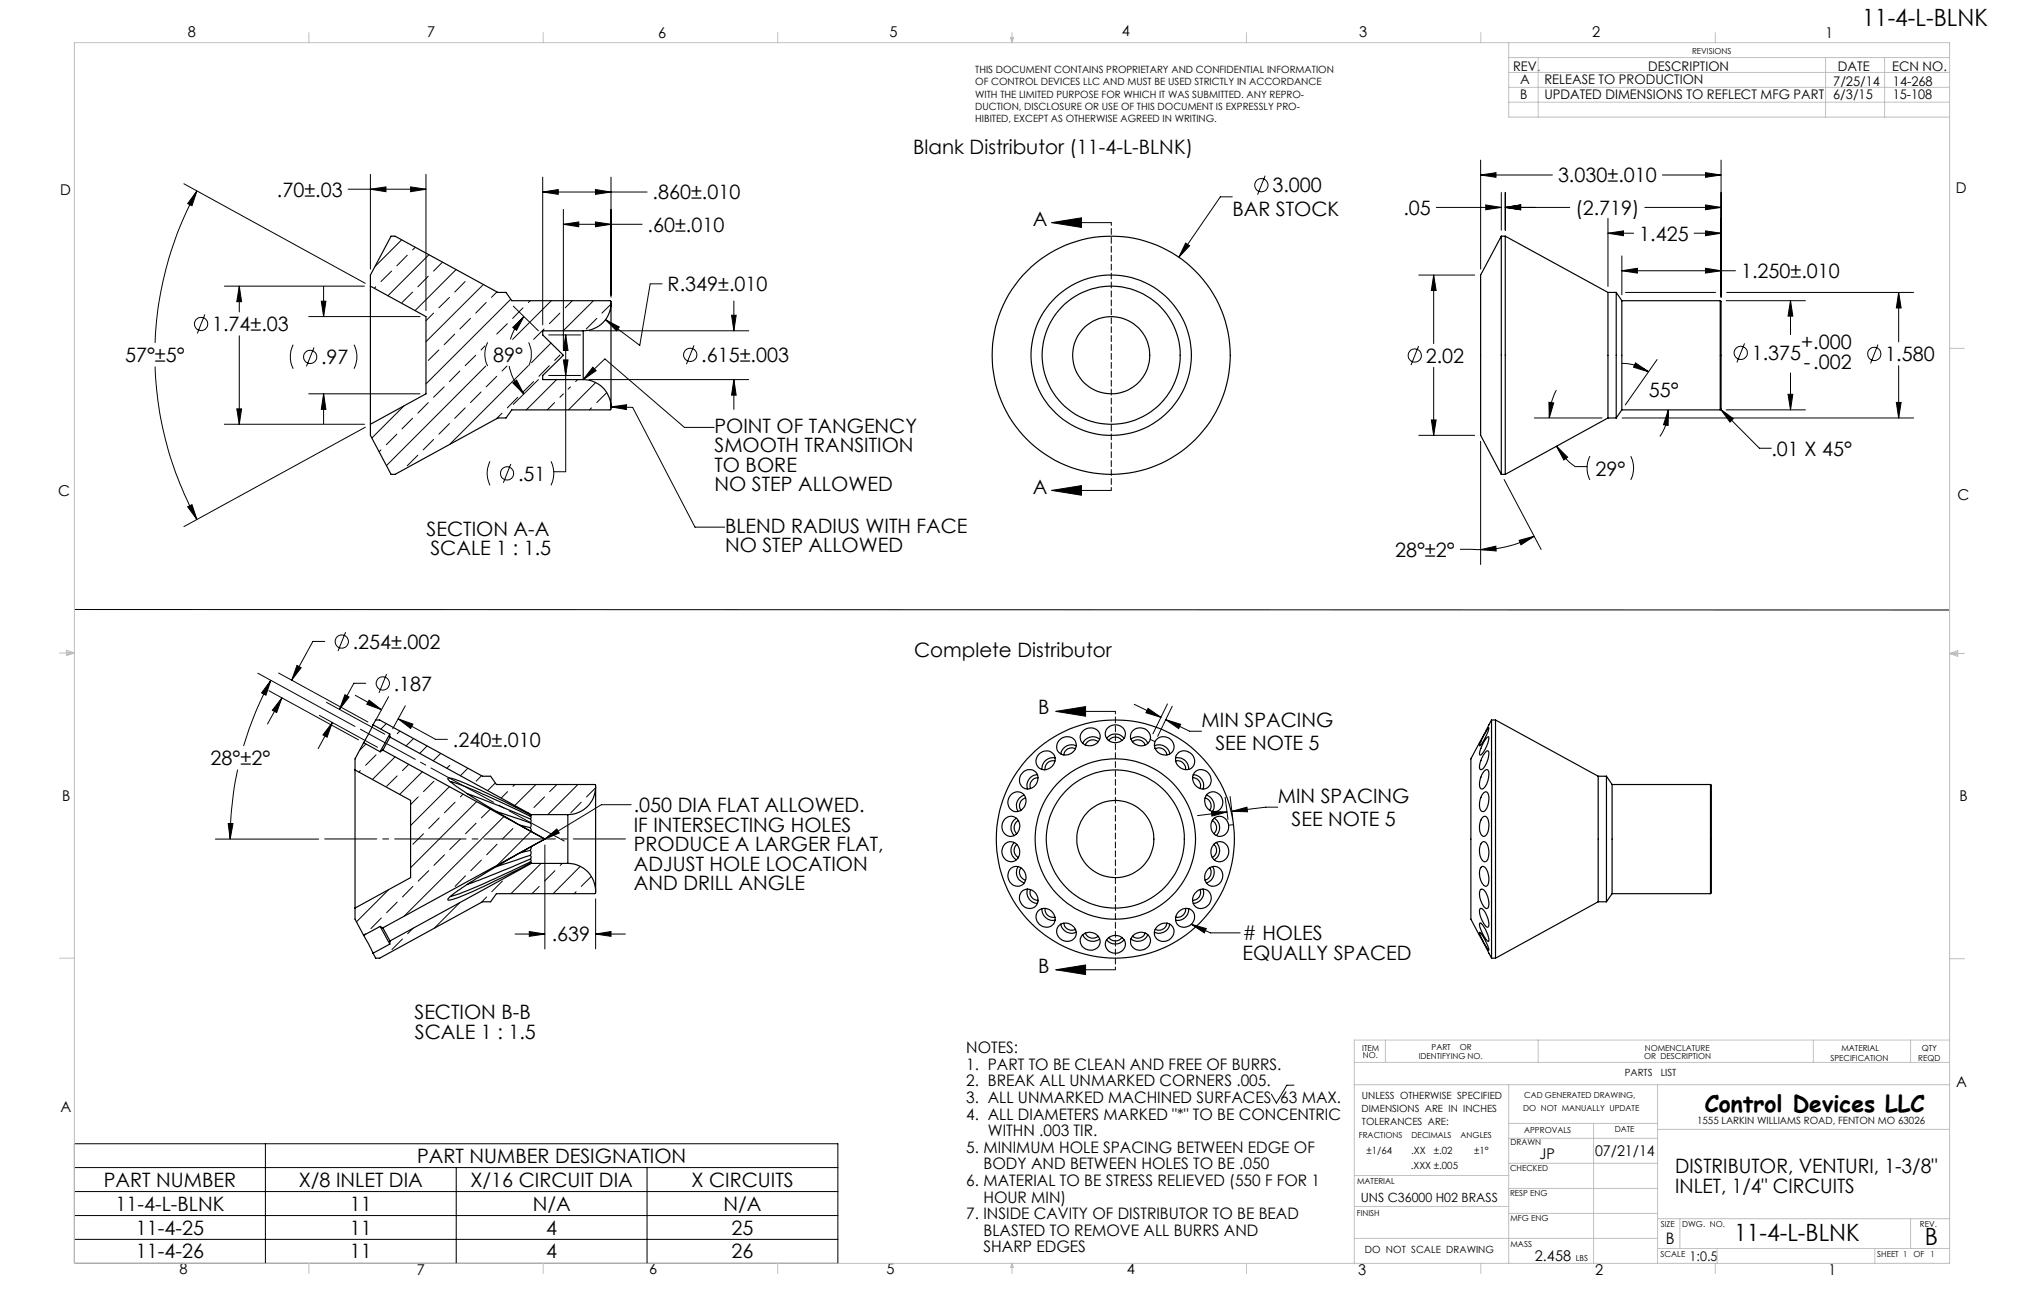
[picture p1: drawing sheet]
<svg xmlns="http://www.w3.org/2000/svg" width="432mm" height="279mm" viewBox="0 0 432 279" stroke-linecap="round" stroke-linejoin="round" font-family="sans-serif">
<g fill="none" stroke="#000" stroke-width=".21">
<path d="M39.2 39.2l38.7 21.2M79 37.2v20.2M87.6 39.9l3.3 .5-3.3 .5zM90.9 37.2v29.1M115.8 37.8v31.5M130.4 37.8v25.6M269.9 37.5l-1.6 4M315.9 37.3l3.3-.5v1zM315.9 34.1v23.3M315.9 37.3h15.3M354.6 37.3h12.6M363.9 36.8l3.3 .5-3.3 .5z"/>
<path d="M367.2 34.1v29.3M42 40.7l-1 3.2-1-.5zM42 40.7a73.3 73.3 0 0 0-8.9 32.4M74.3 40.4h16.6M79 40.4l3.3-.5v1zM83.5 57.8l-2.2 2.2M85.7 51.2l-5.7 5.6M86.9 54.4l-2.2 2.3M88.6 52.7l-.6 .6M91.4 58.9l-2.3 2.3M91.5 54.3l-8.7 8.8M94.4 55.9l-1.9 1.9"/>
<path d="M97.3 57.5l-8.8 8.8M115.8 41l3.3-.6v1.1zM115.8 41h22.2M120.2 47.8l3.3-.5v1.1zM120.2 44.7v29.8M120.2 47.8h16.8M127 47.3l3.4 .5-3.4 .6zM127 40.4l3.4 .6-3.4 .5zM224.4 47.5l6.3-1v2zM224.4 47.5h12.7M252.9 51.9l.9 .5-2.3 2.5zM262.9 42h-2.5l-8.9 12.9"/>
<path d="M302.7 58.7h11.9M305.9 58.7l.5 3.2h-1zM305.9 58.7v14.6M306.4 44.2h13.9M317 43.7l3.3 .5-3.3 .5zM320.3 41.1v8M321.1 44.2l3.3-.5v1zM321.1 41.1v8M321.1 44.2h13.8M343 49.7l3.4-.5v1.1zM343 46.6v14.5M343 49.7h5.5"/>
<path d="M346 57.7l3.3-.5v1zM346 54.6v8.3M346 57.7h24.2M350.9 44.2h16.3M361.4 49.7h5.8M363.9 57.2l3.3 .5-3.3 .5zM363.9 49.2l3.3 .5-3.3 .6zM363.9 43.7l3.3 .5-3.3 .5zM33.1 78.2a72.9 72.9 0 0 0 8.9 32.6M43.7 67.1l-1.6 4M47.9 61h29.9M51 61l.5 3.3h-1z"/>
<path d="M51 61v5.5M51 71.6v18.9M62.5 73.5a5.7 5.7 0 0 0 0 5.1M65.9 67.5h23.7M67 74.1l-1.6 4M68.5 64.2h1l-.5 3.3zM69 61.2v6.3M75.5 73.5a5.7 5.7 0 0 1 0 5.1M80.2 61.2l-.3 .3M88 62.3l-2.2 2.2M92.5 66.8l-1.6 1.6M93.6 74.6l-2.2 2.3"/>
<path d="M95.9 63.4l-2.3 2.3M97 71.3l-2.2 2.2M98.1 79.1l-2.2 2.3M99.2 60l-2.2 2.3M100.4 67.9l-2.3 2.3M101.5 75.8l-2.3 2.2M103.1 60.7l-12.2 12.2M103.4 73.8l-.8 .8M103.6 78.1l-21.2 21.2M103.7 64.5l-2.2 2.3M104 73l-.1 .3a5.5 5.5 0 0 0 .1 4.8M106 62.3l-1.2 1.1"/>
<path d="M108.2 78.1l-1.1 1M108.2 69l-2.2 2.3M108.6 78.1a11.7 11.7 0 0 0 3.2 5.9M109 63.8l-18.1 18.1M109.4 69.9l2.4-2.4-1.6 2.9zM109.5 65.3l5.4 5.3M111.6 65.7l-2.2 2.2M111.8 67.5a12 12 0 0 0-2.9 4.9M112.6 78.1l-16.6 16.7M112.8 73a5.9 5.9 0 0 1 0 5.1M113.1 64.1l-.4 .4M116.1 70.2l-2.3 2.2"/>
<path d="M117.1 71.4h6.8M117.2 78l-2.2 2.3M117.5 73.2l-4.1 4.2M117.6 64.1l-8.2 8.3M119.5 66.8l-2.3 2.2M119.5 75.7l-1.2 1.2M120.2 76.8h1l-.5 3.3zM120.7 71.4l.5 3.4h-1zM120.7 71.4v29.2h-2.6M122.1 64.1l-1.5 1.6M125.7 70.6h34M126.5 78.3l.7 .8-2.8 1.9z"/>
<path d="M126.6 64.1l-6.4 6.5M127.3 67.9l-2.2 2.3M129.2 68.2l2.9 1.5-.6 .9zM130.4 64.9l-2 1.9M141.3 60.5h-2.6l-2.2 13.2-7.3-5.5M148.1 73.7l-1.7 4M156.1 67.2h1l-.5 3.4zM156.6 64.2v6.4M302.6 73.8l-1.6 4.1M305.9 78.4v14.5M346 77.5a9.8 9.8 0 0 1 5.7 1.8M346.8 62.4h19.2"/>
<path d="M348.9 77.4l2.8 1.9-3.2-1zM353.5 76.7l-6.8 9.7M368.3 64.1h16.9M368.4 62.4h39.8M372.2 73.2l-1.6 4.1M382 64.1l.5 3.3h-1zM382 64.1v7.3M382 79.6v7.8M400.6 73.5l-1.5 4M405.1 62.4l.5 3.3h-1zM405.1 62.4v10.5M405.1 78v11.1"/>
<path d="M47.9 90.5h29.9M50.5 87.2h1l-.5 3.3zM65.9 84h23.7M69 84l.5 3.3h-1zM69 84v6.3M77.9 91.1l-38.7 21.2M81.3 96l-.4 .3M84.7 92.6l-2.3 2.3M86.2 86.6l-6.9 6.8M88 89.2l-2.2 2.3M89.1 97.1l-2.2 2.2M91.4 85.9l-2.3 2.2"/>
<path d="M92.5 93.7l-2.2 2.3M94.8 82.5l-2.3 2.2M95.9 90.3l-2.3 2.3M99.2 87l-2.2 2.2M102.6 83.6l-2.2 2.3M104.5 98.4l-.1 .3a5.7 5.7 0 0 0 .1 4.8M106 80.3l-2.3 2.2M107.1 88.1l-1.2 1.2M109 99l-1.6 4M109.4 81.7l.8-.6 1.6 2.9zM110.5 84.7l-2.3 2.3M113.8 81.4l-2.2 2.2"/>
<path d="M114.9 81l-5.4 5.3M117.1 80.1h6.8M117.5 98.4l.2 .3a5.7 5.7 0 0 1-.2 4.8M118.3 85.9l-1.5 1.5M118.7 81l-6.4 6.4M120.2 84l-.7 .7M121.7 82.5l-.5 .5M123.2 81l-.4 .4M124.4 81l4.6-4.4 17 14.6h6.4M125.7 81h34M126.2 87l-.4 .4M127.1 81.6l-5.8 5.8"/>
<path d="M129.4 83.7l-2.1 2.2M130.4 86.8l4.6 .1 13.3 25.5h6.3M130.4 86.8l3.3-.5-.1 1zM156.6 81l.5 3.3h-1zM156.6 81v6.3M302.7 92.9h11.9M305.4 89.6h1l-.5 3.3zM315.9 94.1v26.3M327.3 89.1h14.5M330.4 85.8l1.1 .1-1 3.2zM332 83.2l-.2 .5a12.5 12.5 0 0 0-1.3 5.4M332.1 95.1l2.3 2.4-.8 .6z"/>
<path d="M332.1 95.1a12.6 12.6 0 0 0 4 4.4h2.5M339.2 97.3a5.6 5.6 0 0 0 0 5M346.1 89.1h62.1M347.9 97.3l.2 .3a5.5 5.5 0 0 1-.2 4.7M355.9 87.4v3.3l-1-.1zM355.9 87.4a9.8 9.8 0 0 1-1.8 5.7M367.1 87.3l2.7 2-.7 .7zM367.1 87.3l8.3 8.3h2.5M368.3 87.4h16.9M381.5 84.1h1l-.5 3.3zM404.6 85.8h1l-.5 3.3zM40 108.1l1-.5 1 3.2z"/>
<path d="M224.4 104.6l6.3-1v2zM224.4 104.6h12.7M311.5 117.2h4.4M315.9 117.2l3.2-.7 .1 1zM320.9 102.3l7.9 14.9M324.1 115.3l3.2-.9-2.8 1.8zM327.3 114.4a24.4 24.4 0 0 1-11.4 2.8M15.9 130l400 .1M69.3 136.8h-2.6l-4.5 8.3M73.7 134.8l-1.6 4.1M55 143.6l20.7 11.3M57.4 147.3l19.1 10.5"/>
<path d="M57.8 145.1l-1.1 3.2-.9-.5zM57.8 145.1a71.6 71.6 0 0 0-5.8 14M59.4 143.5l19.1 10.5M60.1 148.8l-1.1 3.2-.9-.5zM60.1 148.8l-3 5.6M63.4 141.9l.8 .5-2 2.7zM68.1 152.6l12.4 6.8M69.6 149.8l12.5 6.8M70.9 154.1l-1.1 3.1-.9-.5zM70.9 154.1l-3 5.6M73.6 148.2l.9 .5-2.1 2.6zM75.8 148.3l5.6 3.1"/>
<path d="M78 145.7h-2.5l-3.1 5.6M78.1 158.7l-1.4 1.3M78.7 149.3l2.7 2.1-3.2-1.2zM82.4 154.3l-1.2 1.2M82.5 143.8l-1.6 4M82.9 148.6l-2.7 4.9M84.9 153.3l3.2 1.1-.5 1zM84.9 153.3l8 4.4h2.6M85.3 155.9l-.6 .6M86.5 150.5l-2.7 4.9M88.2 157.5l-1.6 1.6M91.1 159.1l-1.6 1.6"/>
<path d="M225.2 151.7h12.7M225.2 151.7l6.4-1v2.1zM242 150.2l5.7 2.8M244.9 151.1l2.8 1.9-3.2-1zM245.4 157.7l1 .5M248.7 153.5l3.2 1-.4 .9zM248.7 153.5l5.1 2.5h2.5M249.1 150.1l-3.1 6.4M250.1 150.6l-3.1 6.5M45.9 179h22.1M48.7 175.6h1l-.6 3.4zM50.7 164.1a74.8 74.8 0 0 0-1.6 14.9"/>
<path d="M76.9 164.4l-.3 .3M80.2 161l-2.2 2.2M84.3 161.4l-4.9 4.9M84.7 165.5l-2.2 2.2M87.2 163l-1.3 1.4M89.2 170l-1.6 1.6M90.1 164.6l-4.8 4.8M90.3 177.8l-2.2 2.3M92.6 166.6l-2.3 2.2M93.7 174.4l-2.2 2.3M94 160.7l-1.6 1.6M95.9 167.8l-8.3 8.3"/>
<path d="M96 163.2l-.7 .7M97.1 171.1l-2.3 2.3M98.2 179l-2.2 2.2M98.8 169.4l-.6 .6M99.8 163.9l-1.6 1.6M101.6 175.6l-2.3 2.2M101.7 171l-14.1 14.1M102.7 165.5l-1.1 1.1M104.6 172.6l-1.9 1.8M105.7 167l-1.7 1.6M107.5 174.2l-21.3 21.2M108.3 168.8l-1.4 1.4"/>
<path d="M109.4 176.7l-2.2 2.3M109.9 167.3l-.5 .4M112.8 173.4h-.1M113.3 177.3l-7.2 7.2M114.3 167.3l-4.5 4.5M116.2 170l-2.3 2.2M116.2 178.9l-.1 .1M116.2 179l2.6-2.2 .5 .9zM118.8 167.3l-1.5 1.5M123.3 167.3l-6.4 6.4M124 171.1l-2.2 2.3M127 168.1l-1.9 1.9"/>
<path d="M134.7 171.6h-6.4l-12.1 7.4M258.4 173.1l3.4 .1-3.2 .9zM261.4 170l.6 4.8M261.8 173.2l-6.3 .8M262.4 169.9l.6 4.7M262.8 173l3.2-.8 .1 .9zM263.2 175.9l-1.1 .1M272.6 172.2h-2.5l-7.3 .8M78 199.1l-.3 .3M81.4 195.8l-2.3 2.2M82.9 189.8l-6.8 6.8M84.7 192.4l-2.2 2.3"/>
<path d="M88.1 189.1l-2.2 2.2M88.2 197.9l-1.2 1.2M91.5 185.7l-2.3 2.2M94.8 182.3l-2.2 2.3M98.1 192.5l-5.4 5.4M99.3 186.8l-2.2 2.3M102.7 183.4l-2.3 2.3M103.8 191.3l-1.2 1.2M106 180.1l-2.2 2.2M107.2 187.9l-2.3 2.3M109.9 199.2h6.3M112.9 198.7l3.3 .5-3.3 .5z"/>
<path d="M115 189.1l-1.5 1.5M115.4 184.1l-6.4 6.5M116.2 180.2v22.2M118.4 185.7l-2.2 2.2M119.9 184.1l-.4 .5M122.9 190.2l-.4 .4M123.8 184.8l-5.8 5.8M126.2 186.9l-2.2 2.2M127.1 199.2l3.3-.5v1zM127.1 191.7v10.7M127.1 199.2h6.3M254.1 197.1l4.1 1.9h6.4"/>
<path d="M254.1 197.1l3.3 .9-.5 1zM85.9 200.3l-2.3 2.2M225.2 206.8h12.7M225.2 206.8l6.4-1v2.1zM276 231.5h-1.5l-2.2 3.8-1.1-1.9M15.9 243.9h162.9v25.6h-162.9zM15.9 249h162.9M15.9 254.1h162.9M15.9 259.3h162.9M56.6 243.9v25.6M97.3 249v20.5M138 249v20.5"/>
<path d="M15.9 264.3h162.9"/>
<circle cx="269.1" cy="39.5" r="1.42"/>
<circle cx="42.9" cy="69.1" r="1.42"/>
<circle cx="66.2" cy="76.1" r="1.42"/>
<circle cx="147.3" cy="75.7" r="1.41"/>
<circle cx="301.8" cy="75.8" r="1.41"/>
<circle cx="371.4" cy="75.3" r="1.41"/>
<circle cx="399.9" cy="75.5" r="1.42"/>
<circle cx="108.2" cy="101" r="1.4"/>
<circle cx="72.9" cy="136.8" r="1.42"/>
<circle cx="81.7" cy="145.8" r="1.42"/>
</g>
<path d="M237.1 47.5v57.1M238 151.7v55.1" fill="none" stroke="#000" stroke-width=".21" stroke-dasharray="1.3 .6" stroke-dashoffset=".7"/>
<path d="M120.4 179.4l-43.5-23.9" fill="none" stroke="#000" stroke-width=".21" stroke-dasharray="15.2 1.3 1.3 1.3" stroke-dashoffset="1.9"/>
<path d="M133.4 178.9h-64.1" fill="none" stroke="#000" stroke-width=".21" stroke-dasharray="15.2 1.3 1.3 1.3" stroke-dashoffset="4.1"/>
<g fill="none" stroke="#c0c0c0" stroke-width=".21">
<path d="M15.9 9.1h400v260.4h-400zM65.9 6.9v2.2M115.9 6.9v2.2M165.9 6.9v2.2M215.6 8h.6l-.3 1.1zM215.7 8l.2 1.1M215.9 6.9v2.2M216 8l-.1 1.1M265.9 6.9v2.2M315.9 6.9v2.2M321.9 9.1v15.9h94M321.9 15.5h94"/>
<path d="M321.9 18.6h94M321.9 12.3h94M328.2 12.3v12.7M365.9 6.9v2.2M389.5 12.3v12.7M402.1 12.3v12.7M321.9 21.8h94M415.9 74.3h3.2M12.7 139.3h3.2M14.2 139.1l1.7 .2M14.2 138.7l1.7 .6-1.7 .5zM15.9 139.3l-1.7 .3"/>
<path d="M415.9 139.4h3.2M415.9 139.4l1.8-.6v1.2zM415.9 139.4l1.8 .3M417.7 139.2l-1.8 .2M12.7 204.4h3.2M415.9 204.5h3.2M288.9 231.4h127M288.9 226.6h127M295.6 221.8v4.8M321.9 231.4v38.1M321.9 239.6h31.7M328.2 221.8v4.8"/>
<path d="M340 239.6v29.9M353.6 231.4v38.1M386.9 221.8v4.8M407.6 221.8v4.8M415.9 221.8h-127v47.7M288.9 257.3h33M288.9 250.7h33M321.9 258.8h31.7M321.9 253.5h31.7M321.9 248.1h31.7M321.9 242.8h31.7M353.6 259.9h62.3"/>
<path d="M353.6 240.9h62.3M358.4 259.9v6.4M407.6 259.9v6.4M65.9 269.5v2.1M115.9 269.5v2.1M165.9 269.5v2.1M215.9 269.5v2.1M215.9 269.5l.3 .8h-.6zM265.9 269.5v2.1M288.9 264.1h64.7M315.9 269.5v2.1M353.6 266.3h62.3"/>
<path d="M365.9 269.5v2.1M366.3 266.3v3.2M400 266.3v3.2"/>
</g>
<g fill="#000">
<path d="M224.4 47.5l6.3-1v2zM224.4 104.6l6.3-1v2zM225.2 151.7l6.4-1v2.1zM225.2 206.8l6.4-1v2.1z"/>
<path d="M252.9 51.9l-1.4 3 2.3-2.5zM315.9 37.3l3.3-.5v1zM363.9 36.8l3.3 .5-3.3 .5zM305.9 58.7l.5 3.2h-1zM305.4 89.6h1l-.5 3.3zM315.9 117.2l3.2-.7 .1 1zM324.1 115.3l3.2-.9-2.8 1.8zM330.4 85.8l1.1 .1-1 3.2zM332.1 95.1l2.3 2.4-.8 .6zM346 57.7l3.3-.5v1zM363.9 57.2l3.3 .5-3.3 .5zM343 49.7l3.4-.5v1.1zM363.9 49.2l3.3 .5-3.3 .6zM382 64.1l.5 3.3h-1zM381.5 84.1h1l-.5 3.3zM405.1 62.4l.5 3.3h-1zM404.6 85.8h1l-.5 3.3zM321.1 44.2l3.3-.5v1zM317 43.7l3.3 .5-3.3 .5zM367.1 87.3l2.7 2-.7 .7zM363.9 43.7l3.3 .5-3.3 .5zM321.1 44.2l3.3-.5v1zM355.9 87.4v3.3l-1-.1zM348.9 77.4l2.8 1.9-3.2-1zM120.2 47.8l3.3-.5v1.1zM127 47.3l3.4 .5-3.4 .6zM156.1 67.2h1l-.5 3.4zM156.6 81l.5 3.3h-1zM120.2 76.8h1l-.5 3.3zM120.7 71.4l.5 3.4h-1zM115.8 41l3.3-.6v1.1zM127 40.4l3.4 .6-3.4 .5zM42 40.7l-1 3.2-1-.5zM40 108.1l1-.5 1 3.2zM51 61l.5 3.3h-1zM50.5 87.2h1l-.5 3.3zM79 40.4l3.3-.5v1zM87.6 39.9l3.3 .5-3.3 .5zM68.5 64.2h1l-.5 3.3zM69 84l.5 3.3h-1zM109.4 69.9l2.4-2.4-1.6 2.9zM109.4 81.7l.8-.6 1.6 2.9zM57.8 145.1l-1.1 3.2-.9-.5zM48.7 175.6h1l-.6 3.4zM112.9 198.7l3.3 .5-3.3 .5zM127.1 199.2l3.3-.5v1zM60.1 148.8l-1.1 3.2-.9-.5zM63.4 141.9l.8 .5-2 2.7zM84.9 153.3l3.2 1.1-.5 1zM78.7 149.3l2.7 2.1-3.2-1.2zM73.6 148.2l.9 .5-2.1 2.6zM70.9 154.1l-1.1 3.1-.9-.5z"/>
<path d="M244.9 151.1l2.8 1.9-3.2-1zM248.7 153.5l3.2 1-.4 .9zM262.8 173l3.2-.8 .1 .9zM258.4 173.1l3.4 .1-3.2 .9z"/>
<path d="M254.1 197.1l3.3 .9-.5 1zM129.2 68.2l2.9 1.5-.6 .9zM126.5 78.3l.7 .8-2.8 1.9zM130.4 86.8l3.3-.5-.1 1zM116.2 179l2.6-2.2 .5 .9z"/>
</g>
<g fill="none" stroke="#000" stroke-width=".25">
<path d="M320.3 50.4v50.8M320.3 50.4l-4.4 8.3v34.2l4.4 8.3M320.3 50.4h.8M321.1 50.4v50.8M321.1 50.4l21.9 12M79 61v29.5M79 61v-2.3l4.4-8.3h.9l21.9 12h1.7l1.3 1.7h21l.2 .2v.4M79 61l11.9 6.5v16.5l-11.9 6.5M124.4 70.6v10.4M124.4 70.6h-8.6v.8l4.4 4.4-4.4 4.3v.9h8.6M130.4 64.7a5.9 5.9 0 0 1-6 5.9M130.4 64.7v22.2"/>
<path d="M343 62.4v26.7M343 62.4h1.8M344.8 62.4v26.7M344.8 62.4l1.2 1.7M346 64.1v23.3M346 64.1h21M367 64.1v23.3M367 64.1a1.59 1.59 0 0 1 .2 1.4v21.7l-.2 .2M124.4 81a5.9 5.9 0 0 1 6 5.9M130.4 86.9v.3l-.2 .2h-21l-1.3 1.7h-1.7l-21.9 12.1h-.9l-4.4-8.3v-2.4M343 89.1l-21.9 12.1M343 89.1h1.8"/>
<path d="M346 87.4l-1.2 1.7M346 87.4h21M320.3 101.2h.8M77.6 158.4l-1.9 3.5v2.3M77.6 158.4l3.5 1.9M79.6 154.6l-2 3.8M79.6 154.6l.6-1h.8l21.9 12h1.8l1.2 1.7h21l.2 .2v.4M79.6 154.6l3.5 2M81.7 160l34.5 19M81.7 160l-.6 .3M83.1 156.6l-2 3.7M83.1 156.6l.1 .6"/>
<path d="M83.2 157.2l-1.5 2.8M83.2 157.2l30.1 16.5M226.1 157.8a1.97 1.97 0 0 1 2.3-.6 1.97 1.97 0 0 1 1.2 2.1 2.2 2.2 0 0 1-1.8 1.7 2.2 2.2 0 0 1-2.3-1.1v-1.3zM229.4 159.7a1.69 1.69 0 0 0-2.5 1.3M229.6 159.1a2.34 2.34 0 0 0-3.3 1.7M231.2 155.8a2.05 2.05 0 0 1 2.4-.4 2.05 2.05 0 0 1 1 2.2 2.19 2.19 0 0 1-2.1 1.5 2.19 2.19 0 0 1-2-1.6l.1-.9zM234.3 158.2a1.68 1.68 0 0 0-2.7 .7M234.6 157.7a2.3 2.3 0 0 0-3.6 .9M236.1 157.5a2.32 2.32 0 0 1 3.7 0M236.4 155.2a2.13 2.13 0 0 1 2.5-.4 2.13 2.13 0 0 1 1.1 2.3 2.2 2.2 0 0 1-2.4 1.3 2.2 2.2 0 0 1-1.8-2l.2-.7zM236.5 157.9a1.68 1.68 0 0 1 2.8 0M241.3 157.7a2.31 2.31 0 0 1 3.6 .8"/>
<path d="M241.6 155.9a2.19 2.19 0 0 1 2.7-.4 2.19 2.19 0 0 1 1 2.5 2.19 2.19 0 0 1-2.6 .9 2.19 2.19 0 0 1-1.4-2.4zM241.6 158.2a1.69 1.69 0 0 1 2.7 .7M246.3 159.1a2.32 2.32 0 0 1 3.3 1.7M246.5 159.7a1.73 1.73 0 0 1 2.5 1.3M246.8 157.7a2.16 2.16 0 0 1 2.8-.1 2.16 2.16 0 0 1 .5 2.7 2.17 2.17 0 0 1-2.8 .4 2.17 2.17 0 0 1-.7-2.8zM317.2 157.3l.3-.2a4.8 4.8 0 0 1-1.3 3.7l-.4 .2a1.1 1.1 0 0 1 .1-1.4l.5-1.1zM317.5 155.3l.1-.1a8.4 8.4 0 0 1-1.9 3.9 11.8 11.8 0 0 1 1.8-3.8zM318.2 153.6v50.8M318.2 153.6l-4.4 8.3v34.1l4.4 8.4M318.2 153.6h.9M319.1 153.6v50.8M319.1 153.6l21.9 12"/>
<path d="M75.7 164.2v29.5M75.7 164.2l11.9 6.5v16.5l-11.9 6.5M96.1 166.7a74.5 74.5 0 0 1 12.1 5l4.9 2.4M99.6 169.3l5.9 2.2 7.6 3.2M105.8 173l7.3 2.5M110.9 176l2.2 .5M113.1 176.5l.2 .4v.4M113.1 175.5a.72 .72 0 0 1 0 1M113.1 174.7a.54 .54 0 0 1 0 .8M113.1 174.1l.2 .1-.2 .5M113.1 173.8h.2l-.2 .3M113.1 173.8l-7.6-3.8a47.6 47.6 0 0 0-9.7-4.1h-.2a1.44 1.44 0 0 0 .9 1.2 195.2 195.2 0 0 0 19.7 11.9"/>
<path d="M113.3 173.7l-.2 .1M113.3 173.7h7.8M116.2 179l-9.8 5.5a70.5 70.5 0 0 0-10.7 7.1l-.2 .3a6.6 6.6 0 0 0 3.6-1l4-1.8 10-5M116.2 179l-34.5 18.9M121.1 173.7v10.5M127.1 167.9v22.2M127.1 167.9a5.9 5.9 0 0 1-6 5.8M214.4 174.7a1.94 1.94 0 0 1 2.5-.1 1.94 1.94 0 0 1 .5 2.4 1.9 1.9 0 0 1-2.4 1.3 1.9 1.9 0 0 1-1.2-2.4zM214.5 179.9a1.96 1.96 0 0 1 2.2 0 1.96 1.96 0 0 1 .8 2.1 1.91 1.91 0 0 1-2.2 1.7 1.91 1.91 0 0 1-1.6-2.3l.4-1zM215.6 169.6a1.91 1.91 0 0 1 2.6-.3 1.91 1.91 0 0 1 .5 2.6 1.93 1.93 0 0 1-2.8 .9 1.93 1.93 0 0 1-.5-2.9zM216.4 179.7a2.31 2.31 0 0 0 .5 3.7M216.9 174.5a2.33 2.33 0 0 0-.5 3.7"/>
<path d="M217.3 175a1.66 1.66 0 0 0-.4 2.8M218.4 164.5a1.88 1.88 0 0 1 2.5 .1 1.88 1.88 0 0 1 .2 2.5 1.93 1.93 0 0 1-2.8 .9 1.93 1.93 0 0 1-.4-2.9zM218.5 169.6a2.31 2.31 0 0 0-1.3 3.5M218.8 170.2a1.7 1.7 0 0 0-1 2.6M221.3 165.2a2.29 2.29 0 0 0-2.1 3.1M221.4 165.9a1.73 1.73 0 0 0-1.5 2.3M221.6 160.9a1.94 1.94 0 0 1 3-.2 1.94 1.94 0 0 1-.4 3 1.88 1.88 0 0 1-2.7-.1 1.88 1.88 0 0 1 .1-2.7zM225.1 162.3a1.68 1.68 0 0 0-2.1 1.8M225.1 161.6a2.33 2.33 0 0 0-2.8 2.5M250.8 161.6a2.33 2.33 0 0 1 2.8 2.5M250.8 162.3a1.67 1.67 0 0 1 2.1 1.8M251.3 160.6a2.15 2.15 0 0 1 2.9 .3 2.15 2.15 0 0 1 0 2.9 2.18 2.18 0 0 1-2.8-.4 2.18 2.18 0 0 1-.1-2.8z"/>
<path d="M254.4 165.9a1.69 1.69 0 0 1 1.6 2.3M254.6 165.2a2.33 2.33 0 0 1 2.1 3.1M255.1 164.5a2.12 2.12 0 0 1 3 .8 2.12 2.12 0 0 1-1 2.9 2.23 2.23 0 0 1-2.4-1.1 2.23 2.23 0 0 1 .4-2.6zM257.1 170.2a1.7 1.7 0 0 1 1 2.6M257.4 169.6a2.31 2.31 0 0 1 1.3 3.5M257.5 169.4a2.1 2.1 0 0 1 2.7 .1 2.1 2.1 0 0 1 .4 2.6 1.93 1.93 0 0 1-2.2 .9 1.93 1.93 0 0 1-1.4-1.9v-.7zM258.6 175a1.66 1.66 0 0 1 .4 2.8M259 174.6a1.94 1.94 0 0 1 2.2-.2 1.94 1.94 0 0 1 .9 2.1 1.87 1.87 0 0 1-1.8 1.9 1.87 1.87 0 0 1-1.9-1.8v-1.1zM259 174.5a2.3 2.3 0 0 1 .5 3.7M259 180a2.01 2.01 0 0 1 2.7 .3 2.01 2.01 0 0 1 0 2.7 1.86 1.86 0 0 1-2.2 .7 1.86 1.86 0 0 1-1.2-2.1l.2-.7zM259.5 179.7a2.28 2.28 0 0 1-.5 3.7M316.1 179.7a.76 .76 0 0 1 .8-.1 .76 .76 0 0 1 .5 .7 4 4 0 0 1-.2 3.3 .82 .82 0 0 1-1.3-.6 3.6 3.6 0 0 1 .2-3.3z"/>
<path d="M316.4 169.2a.59 .59 0 0 1 .7-.3 .59 .59 0 0 1 .4 .6 4.1 4.1 0 0 1-.8 3.5 .74 .74 0 0 1-.8-.1 .74 .74 0 0 1-.2-.8 4.2 4.2 0 0 1 .7-2.9zM316.4 174.2a.78 .78 0 0 1 .8 .1 .78 .78 0 0 1 .3 .8 3.7 3.7 0 0 1-.6 3.2 .92 .92 0 0 1-1.2-1 3.6 3.6 0 0 1 .7-3.1zM316.8 164.4a.52 .52 0 0 1 .6-.2 .52 .52 0 0 1 .2 .7 4.5 4.5 0 0 1-1.2 3.3 .76 .76 0 0 1-.8-1.1 4.9 4.9 0 0 1 1.2-2.7zM317.1 160.3l.4-.1a3.8 3.8 0 0 1-.8 3.3l-.2 .3a.49 .49 0 0 1-.7 .3 .49 .49 0 0 1-.2-.7l.1-.2a5.9 5.9 0 0 1 1.4-2.9zM341 165.6v26.7M341 165.6h1.7M342.7 165.6v26.7M342.7 165.6l1.2 1.7M343.9 167.3v23.3M343.9 167.3h21M364.9 167.3v23.3M364.9 167.3a1.59 1.59 0 0 1 .2 1.4v21.7l-.2 .2"/>
<path d="M75.7 193.7v2.3l1.9 3.5M77.6 199.5l2 3.8M81.1 197.6l2 3.8M81.1 197.6l-3.5 1.9M81.1 197.6l.6 .3M81.7 197.9l1.5 2.8M113.1 184.1l.2 .1M113.1 183.8l.2 .1-.2 .2M113.1 183.2l.2 .2-.2 .4M113.1 182.4l.1 .1a.54 .54 0 0 1-.1 .7M113.1 181.4h.1a.83 .83 0 0 1-.1 1M113.1 181.4l-2.2 .5"/>
<path d="M113.1 182.4l-7.3 2.5M113.1 183.2l-13.5 5.5M113.1 183.8l-5.8 2.8a76.7 76.7 0 0 1-11.2 4.6M113.3 180.6l-.2 .8M113.3 184.2l-30.1 16.5M113.3 184.2h7.8M121.1 184.2a5.9 5.9 0 0 1 6 5.9M127.1 190.1v.3l-.2 .2h-21l-1.2 1.7h-1.8l-21.9 12.1h-.8l-.6-1.1M215.6 185.2a2.13 2.13 0 0 1 2.7 .3 2.13 2.13 0 0 1 .3 2.7 2.01 2.01 0 0 1-2.5 .6 2.01 2.01 0 0 1-1-2.4l.1-.6zM216.9 180.1a1.7 1.7 0 0 0 .4 2.8M217.2 184.8a2.31 2.31 0 0 0 1.3 3.5M217.8 185.1a1.72 1.72 0 0 0 1 2.6"/>
<path d="M218 190.1a2.14 2.14 0 0 1 3 .5 2.14 2.14 0 0 1-.4 3 2.22 2.22 0 0 1-2.6-.8 2.22 2.22 0 0 1 0-2.7zM219.2 189.6a2.36 2.36 0 0 0 2.1 3.1M219.9 189.7a1.7 1.7 0 0 0 1.5 2.3M221.4 194.3a2.14 2.14 0 0 1 2.9 .1 2.14 2.14 0 0 1 .2 2.9 2.16 2.16 0 0 1-2.8-.2 2.16 2.16 0 0 1-.3-2.8zM222.3 193.8a2.32 2.32 0 0 0 2.8 2.5M223 193.7a1.72 1.72 0 0 0 2.1 1.9M226 197.3a2.19 2.19 0 0 1 2.7 .1 2.19 2.19 0 0 1 .6 2.6 2.14 2.14 0 0 1-2.8 .4 2.14 2.14 0 0 1-.7-2.8zM226.3 197.1a2.35 2.35 0 0 0 3.3 1.7M226.9 196.9a1.69 1.69 0 0 0 2.5 1.3M230.9 199.4a2.18 2.18 0 0 1 2.6-.3 2.18 2.18 0 0 1 1.1 2.3 2.12 2.12 0 0 1-2.8 1.1 2.12 2.12 0 0 1-1.1-2.8zM231 199.4a2.3 2.3 0 0 0 3.6 .8M231.6 199a1.68 1.68 0 0 0 2.7 .7"/>
<path d="M236.5 200a1.68 1.68 0 0 0 2.8 0M241.5 199.7a2.16 2.16 0 0 1 2.3-.8 2.16 2.16 0 0 1 1.7 1.8 2.16 2.16 0 0 1-2.1 2 2.16 2.16 0 0 1-2.2-1.7zM244.3 199a1.69 1.69 0 0 1-2.7 .7M244.9 199.4a2.32 2.32 0 0 1-3.6 .8M246.8 197.7a1.99 1.99 0 0 1 2.3-.8 1.99 1.99 0 0 1 1.3 2 2.14 2.14 0 0 1-1.9 1.9 2.14 2.14 0 0 1-2.2-1.6l.1-.9zM249 196.9a1.73 1.73 0 0 1-2.5 1.3M249.6 197.1a2.33 2.33 0 0 1-3.3 1.7M251.5 194.5a1.93 1.93 0 0 1 2.9-.2 1.93 1.93 0 0 1-.4 2.9 1.9 1.9 0 0 1-2.8 0 1.9 1.9 0 0 1 .3-2.7zM252.9 193.7a1.71 1.71 0 0 1-2.1 1.9M253.6 193.8a2.32 2.32 0 0 1-2.8 2.5M255 190.5a1.91 1.91 0 0 1 2.8-.5 1.91 1.91 0 0 1 .2 2.9 1.93 1.93 0 0 1-2.9 .5 1.93 1.93 0 0 1-.1-2.9zM256 189.7a1.66 1.66 0 0 1-1.6 2.3"/>
<path d="M256.6 189.6a2.31 2.31 0 0 1-2 3.1M257.6 185.5a1.88 1.88 0 0 1 2.5-.3 1.88 1.88 0 0 1 .6 2.4 1.91 1.91 0 0 1-2.7 1.2 1.91 1.91 0 0 1-.8-2.7zM258.1 185.1a1.71 1.71 0 0 1-1 2.6M258.7 184.8a2.32 2.32 0 0 1-1.3 3.5M259 180.1a1.7 1.7 0 0 1-.4 2.8M315.6 198.9l.1-.1a8.1 8.1 0 0 1 1.9 3.9 12.1 12.1 0 0 1-2-3.8zM315.7 197v-.1a4.5 4.5 0 0 1 1.8 3l.1 .7-.1 .2a6.6 6.6 0 0 1-1.8-3.8zM315.8 189.8a.88 .88 0 0 1 1.3 .7 3 3 0 0 1 .2 3.2 2.18 2.18 0 0 1-1.5-1.9l-.2-1.1zM315.8 193.8a1.79 1.79 0 0 1 1.4 1.6 2.42 2.42 0 0 1 .2 2.4 3.8 3.8 0 0 1-1.7-3.1l-.1-.5zM316.1 184.9a1.1 1.1 0 0 1 1.3 1 3.3 3.3 0 0 1-.2 3.1 1.24 1.24 0 0 1-1.3-1.2 2.92 2.92 0 0 1 .2-2.9zM341 192.3l-21.9 12.1M341 192.3h1.7"/>
<path d="M343.9 190.6l-1.2 1.7M343.9 190.6h21M83.1 201.4l-3.5 1.9M83.2 200.7l-.1 .7M236.1 200.4a2.32 2.32 0 0 0 3.7 0M236.3 200.2a2.14 2.14 0 0 1 2.5-.6 2.14 2.14 0 0 1 1.2 2.3 2.13 2.13 0 0 1-2.5 1.4 2.13 2.13 0 0 1-1.6-2.5zM318.2 204.4h.9"/>
<circle cx="237" cy="75.8" r="14.7"/>
<circle cx="237.1" cy="75.8" r="8.2"/>
<circle cx="237.1" cy="75.8" r="25.4"/>
<circle cx="237.1" cy="75.8" r="17.1"/>
<circle cx="237.9" cy="179" r="14.7"/>
<circle cx="237.9" cy="178.9" r="8.2"/>
<circle cx="237.9" cy="179" r="17.1"/>
<circle cx="238" cy="178.9" r="25.4"/>
</g>
<g font-size="5.1">
<text x="397.3" y="5.6">11-4-L-BLNK</text>
<text x="369.9" y="264.7">11-4-L-BLNK</text>
<text x="410.6" y="265.5">B</text>
</g>
<text font-size="4.9" x="363.7" y="237.1">Control Devices LLC</text>
<g font-size="4.2">
<text x="194.8" y="32.9">Blank Distributor (11-4-L-BLNK)</text>
<text x="59.1" y="41.9">.70±.03</text>
<text x="271.4" y="41">3.000</text>
<text x="332.4" y="38.9">3.030±.010</text>
<text x="139.2" y="42.5">.860±.010</text>
<text x="262.9" y="46.1">BAR STOCK</text>
<text x="299.4" y="45.8">.05</text>
<text x="336.1" y="45.8">(2.719)</text>
<text x="138.2" y="49.4">.60±.010</text>
<text x="220.3" y="48.1">A</text>
<text x="349.7" y="51.3">1.425</text>
<text x="371.4" y="59.3">1.250±.010</text>
<text x="142.4" y="62.1">R.349±.010</text>
<text x="45.2" y="70.6">1.74±.03</text>
<text x="26.7" y="77.2">57°±5°</text>
<text x="68.5" y="77.7">.97</text>
<text x="105.2" y="77.1">89°</text>
<text x="149.6" y="77.2">.615±.003</text>
<text x="304.2" y="77.4">2.02</text>
<text x="373.7" y="76.8">1.375</text>
<text x="384.3" y="74.5">+.000</text>
<text x="402.2" y="77">1.580</text>
<text x="384.9" y="78.6">-.002</text>
<text x="351.8" y="84.8">55°</text>
<text x="152.4" y="92.3">POINT OF TANGENCY</text>
<text x="152.4" y="96.4">SMOOTH TRANSITION</text>
<text x="152.4" y="100.6">TO BORE</text>
<text x="340.4" y="101.4">29°</text>
<text x="377.9" y="97.2">.01 X 45°</text>
<text x="110.5" y="102.5">.51</text>
<text x="152.4" y="104.8">NO STEP ALLOWED</text>
<text x="220.3" y="105.3">A</text>
<text x="154.7" y="113.6">BLEND RADIUS WITH FACE</text>
<text x="91" y="114.2">SECTION A-A</text>
<text x="91.8" y="118.4">SCALE 1 : 1.5</text>
<text x="154.7" y="117.7">NO STEP ALLOWED</text>
<text x="297.6" y="118.7">28°±2°</text>
<text x="75.3" y="138.4">.254±.002</text>
<text x="195" y="140.1">Complete Distributor</text>
<text x="84" y="147.3">.187</text>
<text x="221.5" y="152.4">B</text>
<text x="256.4" y="155">MIN SPACING</text>
<text x="96.6" y="159.3">.240±.010</text>
<text x="259.3" y="160.1">SEE NOTE 5</text>
<text x="44.9" y="163.2">28°±2°</text>
<text x="135.2" y="173.2">.050 DIA FLAT ALLOWED.</text>
<text x="272.6" y="171.2">MIN SPACING</text>
<text x="135.2" y="177.4">IF INTERSECTING HOLES</text>
<text x="275.6" y="176.3">SEE NOTE 5</text>
<text x="135.2" y="181.6">PRODUCE A LARGER FLAT,</text>
<text x="135.2" y="185.8">ADJUST HOLE LOCATION</text>
<text x="135.2" y="189.9">AND DRILL ANGLE</text>
<text x="117.7" y="200.8">.639</text>
<text x="265.1" y="200.6"># HOLES</text>
<text x="221.5" y="207.5">B</text>
<text x="265.1" y="204.7">EQUALLY SPACED</text>
<text x="88.4" y="217.4">SECTION B-B</text>
<text x="88.5" y="221.6">SCALE 1 : 1.5</text>
<text x="89" y="248">PART NUMBER DESIGNATION</text>
<text x="357.4" y="250.2">DISTRIBUTOR, VENTURI, 1-3/8&quot;</text>
<text x="22.1" y="253.1">PART NUMBER</text>
<text x="63.7" y="253.1">X/8 INLET DIA</text>
<text x="100.4" y="253.1">X/16 CIRCUIT DIA</text>
<text x="147.5" y="253.1">X CIRCUITS</text>
<text x="357.4" y="254.4">INLET, 1/4&quot; CIRCUITS</text>
<text x="24.7" y="258.2">11-4-L-BLNK</text>
<text x="29" y="263.3">11-4-25</text>
<text x="74.6" y="258.2">11</text>
<text x="74.6" y="263.3">11</text>
<text x="113.6" y="258.2">N/A</text>
<text x="116.5" y="263.3">4</text>
<text x="154.4" y="258.2">N/A</text>
<text x="156.1" y="263.3">25</text>
<text x="29" y="268.4">11-4-26</text>
<text x="74.6" y="268.4">11</text>
<text x="116.5" y="268.4">4</text>
<text x="156.1" y="268.4">26</text>
</g>
<g font-size="3.4">
<text x="206.1" y="224.6">NOTES:</text>
<text x="206.1" y="228.2">1. PART TO BE CLEAN AND FREE OF BURRS.</text>
<text x="206.1" y="231.7">2. BREAK ALL UNMARKED CORNERS .005.</text>
<text x="206.1" y="235.2">3. ALL UNMARKED MACHINED SURFACES 63 MAX.</text>
<text x="206.1" y="238.8">4. ALL DIAMETERS MARKED &quot;*&quot; TO BE CONCENTRIC</text>
<text x="206.1" y="245.9">5. MINIMUM HOLE SPACING BETWEEN EDGE OF</text>
<text x="210.7" y="242.3">WITHN .003 TIR.</text>
<text x="209.8" y="249.4">BODY AND BETWEEN HOLES TO BE .050</text>
<text x="206.1" y="252.9">6. MATERIAL TO BE STRESS RELIEVED (550 F FOR 1</text>
<text x="209.8" y="256.5">HOUR MIN)</text>
<text x="206.1" y="260">7. INSIDE CAVITY OF DISTRIBUTOR TO BE BEAD</text>
<text x="209.8" y="263.6">BLASTED TO REMOVE ALL BURRS AND</text>
<text x="209.8" y="267.1">SHARP EDGES</text>
<text x="355.4" y="265.2">B</text>
</g>
<g font-size="3.2">
<text x="40" y="7.9">8</text>
<text x="91.1" y="7.9">7</text>
<text x="140.4" y="8.1">6</text>
<text x="189.8" y="7.9">5</text>
<text x="239.3" y="7.6">4</text>
<text x="289.9" y="7.9">3</text>
<text x="339.7" y="7.9">2</text>
<text x="389.5" y="8.1">1</text>
<text x="12.8" y="41.6">D</text>
<text x="417.3" y="41.1">D</text>
<text x="12.4" y="105.7">C</text>
<text x="417.6" y="106.5">C</text>
<text x="13.3" y="170.9">B</text>
<text x="418.1" y="170.8">B</text>
<text x="417.3" y="231.9">A</text>
<text x="12.9" y="237.2">A</text>
<text x="38.3" y="271.8">8</text>
<text x="88.9" y="272">7</text>
<text x="138.5" y="271.8">6</text>
<text x="189.1" y="271.8">5</text>
<text x="240.4" y="271.8">4</text>
<text x="289.7" y="272">3</text>
<text x="340.3" y="272">2</text>
<text x="390.1" y="272">1</text>
</g>
<g font-size="3.1">
<text x="328.5" y="247.1">JP</text>
<text x="340.3" y="246.5">07/21/14</text>
<text x="327.5" y="269">2.458</text>
</g>
<g font-size="2.8">
<text x="322.8" y="15.1">REV.</text>
<text x="324.3" y="18">A</text>
<text x="329.5" y="18">RELEASE TO PRODUCTION</text>
<text x="351.6" y="15.2">DESCRIPTION</text>
<text x="392.1" y="15.2">DATE</text>
<text x="403.7" y="15.2">ECN NO.</text>
<text x="324.3" y="21.2">B</text>
<text x="329.5" y="21.2">UPDATED DIMENSIONS TO REFLECT MFG PART</text>
<text x="391.1" y="18.4">7/25/14</text>
<text x="391.1" y="21.2">6/3/15</text>
<text x="403.8" y="18.4">14-268</text>
<text x="403.8" y="21.2">15-108</text>
<text x="360.5" y="269">1:0.5</text>
</g>
<text font-size="2.7" x="290.3" y="256.3">UNS C36000 H02 BRASS</text>
<g font-size="2.1">
<text x="208.1" y="15.6">THIS DOCUMENT CONTAINS PROPRIETARY AND CONFIDENTIAL INFORMATION</text>
<text x="208.1" y="18.2">OF CONTROL DEVICES LLC AND MUST BE USED STRICTLY IN ACCORDANCE</text>
<text x="208.1" y="20.8">WITH THE LIMITED PURPOSE FOR WHICH IT WAS SUBMITTED. ANY REPRO-</text>
<text x="208.1" y="23.4">DUCTION, DISCLOSURE OR USE OF THIS DOCUMENT IS EXPRESSLY PRO-</text>
<text x="208.1" y="26">HIBITED, EXCEPT AS OTHERWISE AGREED IN WRITING.</text>
<text x="346.6" y="229.4">PARTS</text>
<text x="354.3" y="229.4">LIST</text>
<text x="290.5" y="237.1">DIMENSIONS ARE IN INCHES</text>
<text x="290.6" y="234.5">UNLESS OTHERWISE SPECIFIED</text>
<text x="290.6" y="239.9">TOLERANCES ARE:</text>
<text x="362.1" y="239.8">1555 LARKIN WILLIAMS ROAD, FENTON MO 63026</text>
<text x="291.5" y="246">±1/64</text>
<text x="301" y="249.2">.XXX ±.005</text>
<text x="301.1" y="246">.XX</text>
<text x="305.9" y="246">±.02</text>
<text x="314.5" y="246">±1°</text>
<text x="291.2" y="267.1">DO NOT SCALE DRAWING</text>
</g>
<g font-size="1.8">
<text x="361" y="11.5">REVISIONS</text>
<text x="290.6" y="224.1">ITEM</text>
<text x="290.8" y="225.7">NO.</text>
<text x="302.7" y="225.9">IDENTIFYING NO.</text>
<text x="305.4" y="223.9">PART</text>
<text x="311.4" y="223.9">OR</text>
<text x="350.8" y="226">OR DESCRIPTION</text>
<text x="350.9" y="224.1">NOMENCLATURE</text>
<text x="390.5" y="226.3">SPECIFICATION</text>
<text x="392.9" y="224.2">MATERIAL</text>
<text x="409.2" y="226.2">REQD</text>
<text x="410" y="224.1">QTY</text>
<text x="325" y="236.9">DO NOT MANUALLY UPDATE</text>
<text x="325.2" y="234.1">CAD GENERATED DRAWING,</text>
<text x="289.9" y="242.7">FRACTIONS</text>
<text x="301.2" y="242.7">DECIMALS</text>
<text x="311.6" y="242.7">ANGLES</text>
<text x="322.2" y="244.3">DRAWN</text>
<text x="325.2" y="241.6">APPROVALS</text>
<text x="344.5" y="241.4">DATE</text>
<text x="322.1" y="249.8">CHECKED</text>
<text x="289.5" y="252.6">MATERIAL</text>
<text x="322.1" y="255.1">RESP ENG</text>
<text x="289.5" y="259.3">FINISH</text>
<text x="322.2" y="260.5">MFG ENG</text>
<text x="354.3" y="261.8">SIZE</text>
<text x="358.9" y="261.7">DWG. NO.</text>
<text x="409.6" y="261.8">REV.</text>
<text x="322.2" y="266">MASS</text>
<text x="336.2" y="269">LBS</text>
<text x="354.3" y="268">SCALE</text>
<text x="400.5" y="268.1">SHEET 1</text>
<text x="408.2" y="268.1">OF</text>
<text x="411.8" y="268.1">1</text>
</g>
</svg>
